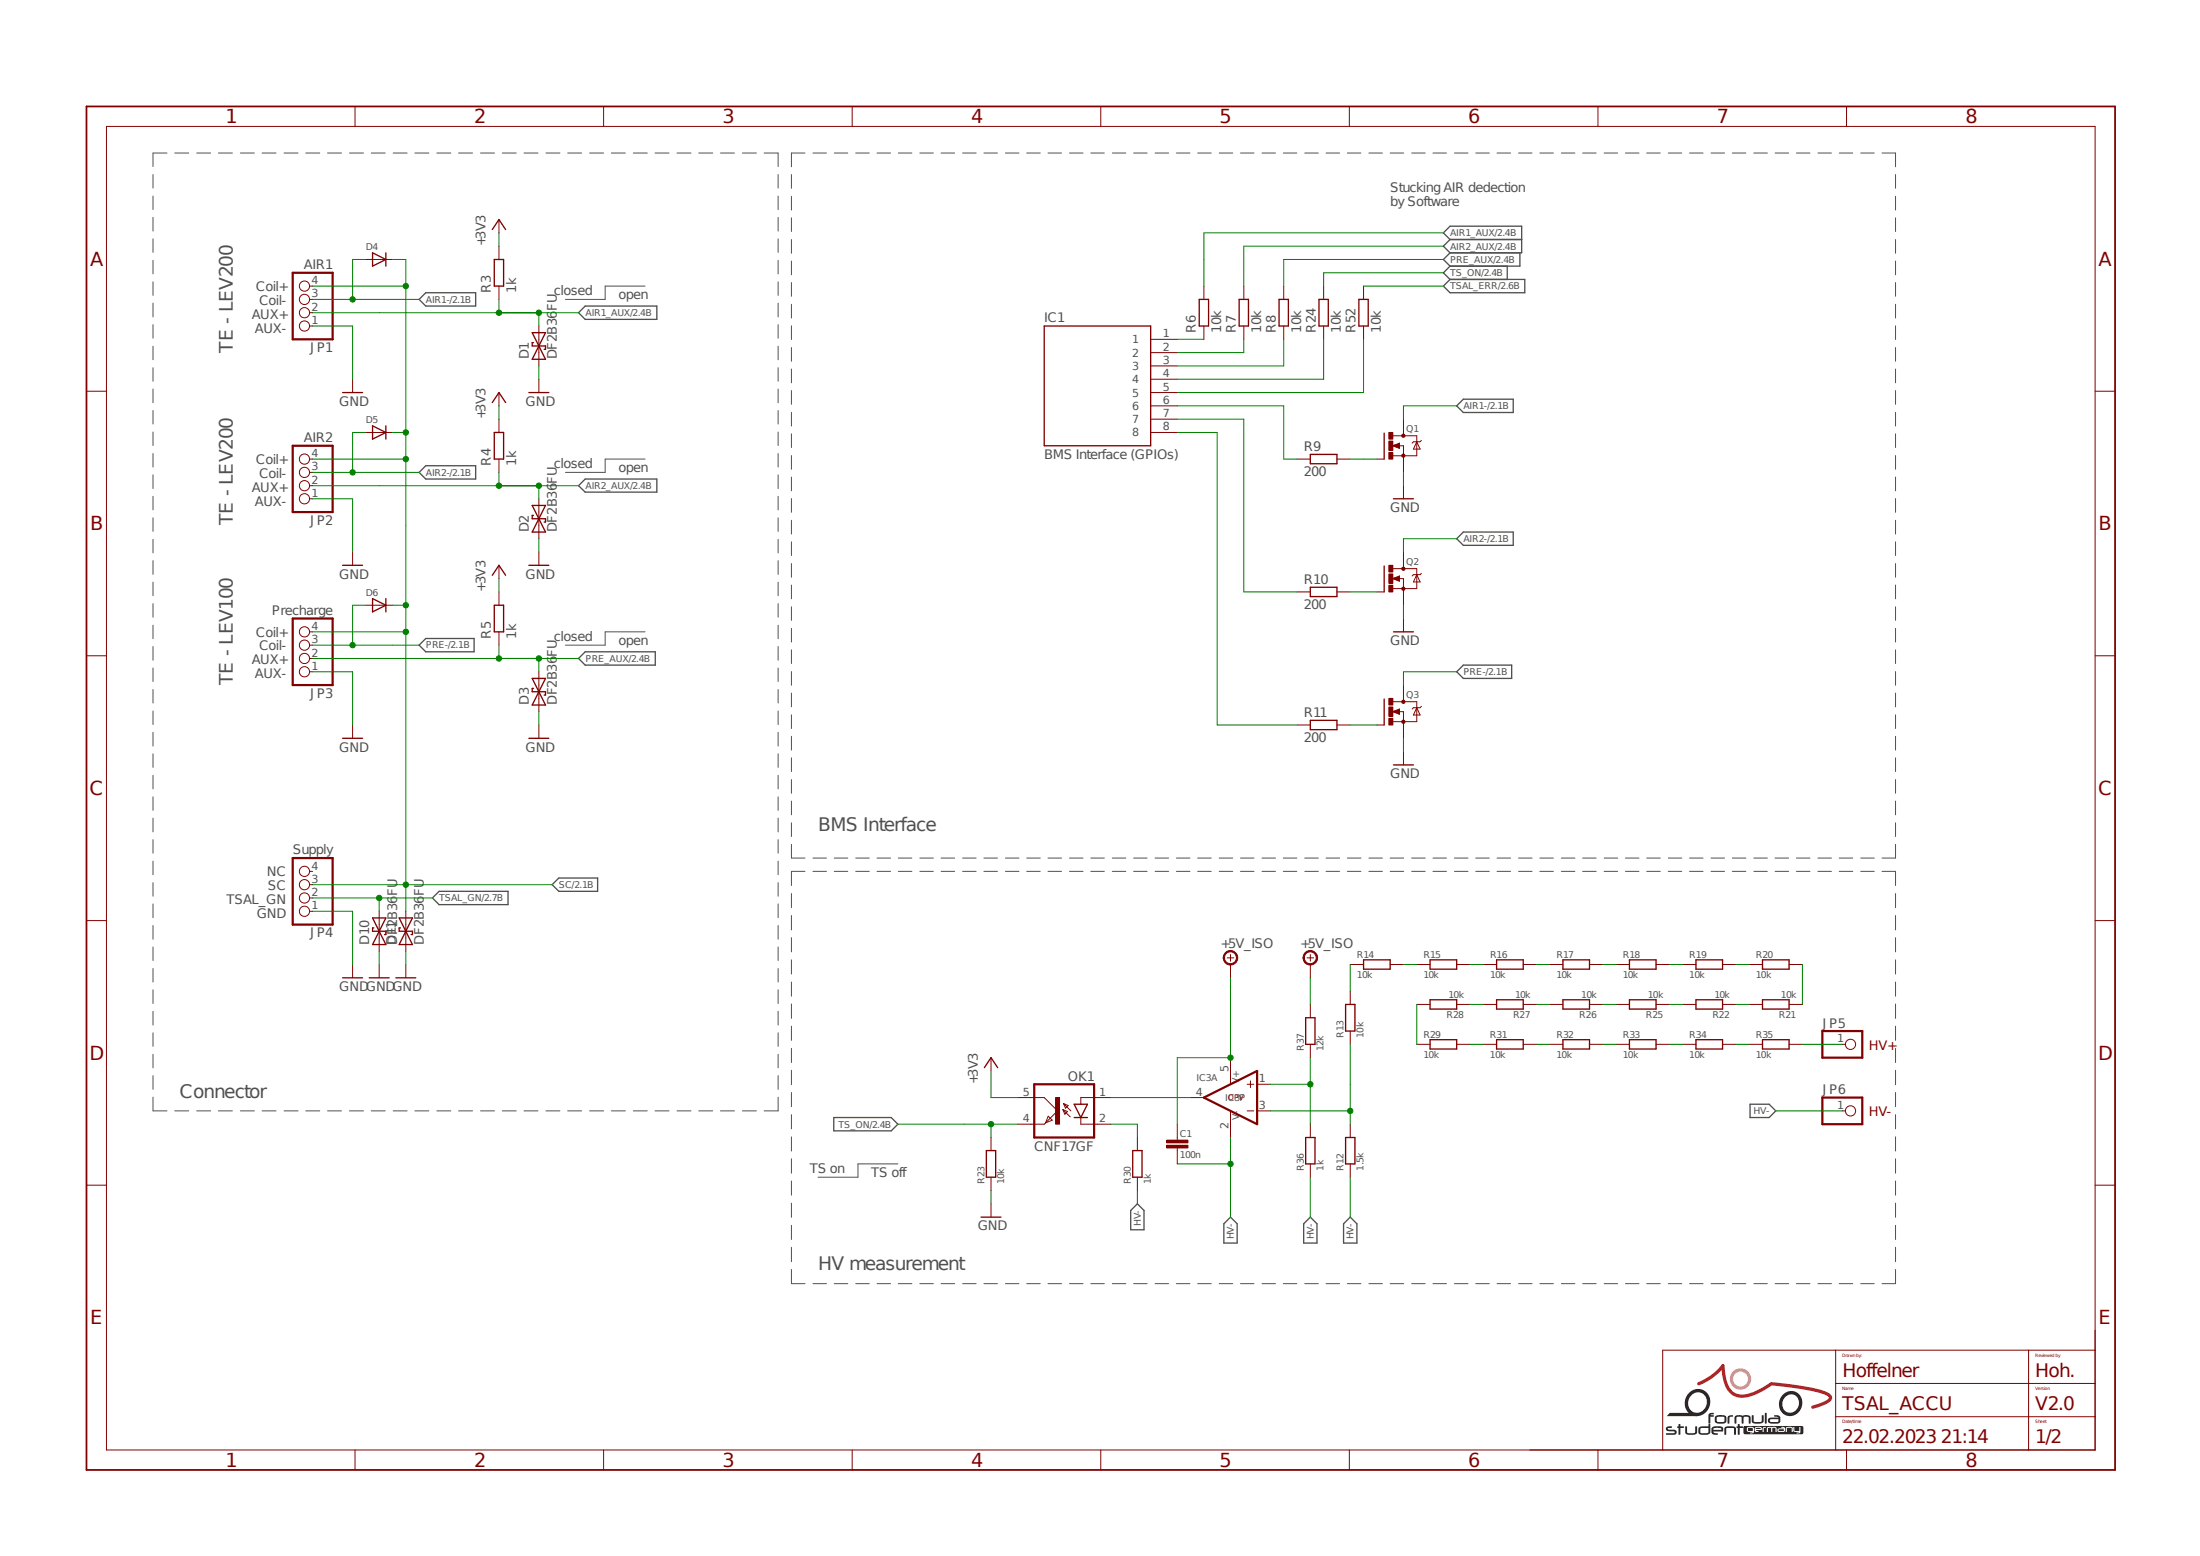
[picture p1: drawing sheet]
<svg xmlns="http://www.w3.org/2000/svg" width="420mm" height="297mm" viewBox="0 0 420 297" stroke-linecap="round" stroke-linejoin="round" font-family="sans-serif">
<path d="M16 20l388.2 261.1M404.2 20l-388.2 261.1" fill="none" stroke="#fff" stroke-width=".19"/>
<g fill="none" stroke="#505050" stroke-width=".19">
<path d="M29.2 33.3v2.6M29.2 37.4v2.6M31.9 29.2h-2.7v2.6M33.4 29.2h2.6M37.6 29.2h2.6M41.7 29.2h2.7M45.9 29.2h2.7M50 29.2h2.7M54.2 29.2h2.7M58.4 29.2h2.6M62.5 29.2h2.7M66.7 29.2h2.7"/>
<path d="M70.9 29.2h2.6M75.1 29.2h2.6M79.2 29.2h2.7M83.4 29.2h2.7M87.5 29.2h2.7M91.7 29.2h2.7M95.9 29.2h2.7M100 29.2h2.7M104.2 29.2h2.7M108.4 29.2h2.6M112.6 29.2h2.6M116.7 29.2h2.7"/>
<path d="M120.9 29.2h2.7M125.1 29.2h2.6M129.2 29.2h2.7M133.4 29.2h2.7M137.5 29.2h2.7M141.7 29.2h2.7M145.9 29.2h2.6v2.6M148.5 33.3v2.6M148.5 37.4v2.6M151.1 33.3v2.6M151.1 37.5v2.6M153.7 29.2h-2.6v2.6"/>
<path d="M155.2 29.2h2.6M159.3 29.2h2.5M163.4 29.2h2.5M167.4 29.2h2.6M171.5 29.2h2.6M175.6 29.2h2.6M179.7 29.2h2.5M183.8 29.2h2.6M187.8 29.2h2.6M191.9 29.2h2.6M196 29.2h2.6M200.1 29.2h2.6"/>
<path d="M204.2 29.2h2.6M208.2 29.2h2.6M212.3 29.2h2.6M216.4 29.2h2.6M220.5 29.2h2.6M224.6 29.2h2.6M228.6 29.2h2.6M232.7 29.2h2.6M236.8 29.2h2.6M240.9 29.2h2.6M245 29.2h2.6M249.1 29.2h2.6"/>
<path d="M253.2 29.2h2.5M257.2 29.2h2.6M261.3 29.2h2.6M265.4 29.2h2.6M269.5 29.2h2.6M273.6 29.2h2.5M277.7 29.2h2.5M281.7 29.2h2.6M285.8 29.2h2.6M289.9 29.2h2.6M294 29.2h2.5M298.1 29.2h2.6"/>
<path d="M302.1 29.2h2.6M306.2 29.2h2.6M310.3 29.2h2.6M314.4 29.2h2.6M318.5 29.2h2.6M322.5 29.2h2.6M326.6 29.2h2.6M330.7 29.2h2.6M334.8 29.2h2.6M338.9 29.2h2.6M342.9 29.2h2.6M347 29.2h2.6"/>
<path d="M351.1 29.2h2.6M355.2 29.2h2.6M359.3 29.2h2.6v2.6M361.9 33.3v2.6M361.9 37.5v2.6M29.2 41.5v2.6M29.2 45.6v2.6M29.2 49.7v2.6M29.2 53.8v2.6M29.2 57.9v2.6M123.1 54.6h-7.6v2.5h-7.5M148.5 41.5v2.6"/>
<path d="M148.5 45.6v2.6M148.5 49.7v2.6M148.5 53.8v2.6M148.5 57.9v2.6M151.1 41.6v2.6M151.1 45.7v2.6M151.1 49.8v2.7M151.1 53.9v2.7M151.1 58.1v2.6M361.9 41.6v2.6M361.9 45.7v2.6M361.9 49.8v2.7"/>
<path d="M361.9 53.9v2.7M361.9 58.1v2.6M29.2 62v2.6M29.2 66.1v2.6M29.2 70.2v2.6M29.2 74.3v2.6M29.2 78.4v2.5M148.5 62v2.6M148.5 66.1v2.6M148.5 70.2v2.6M148.5 74.3v2.6M148.5 78.4v2.5"/>
<path d="M151.1 62.2v2.6M151.1 66.3v2.7M151.1 70.4v2.7M151.1 74.5v2.7M151.1 78.7v2.6M361.9 62.2v2.6M361.9 66.3v2.7M361.9 70.4v2.7M361.9 74.5v2.7M361.9 78.7v2.6M29.2 82.5v2.5M29.2 86.6v2.6"/>
<path d="M29.2 90.6v2.7M29.2 94.7v2.6M29.2 98.8v2.6M123.1 87.6h-7.6v2.6h-7.5M148.5 82.5v2.5M148.5 86.6v2.6M148.5 90.6v2.7M148.5 94.7v2.6M148.5 98.8v2.6M151.1 82.8v2.6M151.1 87v2.6M151.1 91.1v2.6"/>
<path d="M151.1 95.2v2.6M151.1 99.3v2.6M361.9 82.8v2.6M361.9 87v2.6M361.9 91.1v2.6M361.9 95.2v2.6M361.9 99.3v2.6M29.2 103v2.5M29.2 107v2.6M29.2 111.1v2.6M29.2 115.2v2.6M29.2 119.3v2.6"/>
<path d="M148.5 103v2.5M148.5 107v2.6M148.5 111.1v2.6M148.5 115.2v2.6M148.5 119.3v2.6M151.1 103.4v2.6M151.1 107.6v2.6M151.1 111.7v2.6M151.1 115.8v2.6M151.1 119.9v2.7M361.9 103.4v2.6M361.9 107.6v2.6"/>
<path d="M361.9 111.7v2.6M361.9 115.8v2.6M361.9 119.9v2.7M29.2 123.4v2.6M29.2 127.5v2.6M29.2 131.6v2.6M29.2 135.7v2.6M29.2 139.8v2.6M123.1 120.6h-7.6v2.5h-7.5M148.5 123.4v2.6M148.5 127.5v2.6M148.5 131.6v2.6"/>
<path d="M148.5 135.7v2.6M148.5 139.8v2.6M151.1 124v2.7M151.1 128.2v2.6M151.1 132.3v2.6M151.1 136.4v2.7M361.9 124v2.7M361.9 128.2v2.6M361.9 132.3v2.6M361.9 136.4v2.7M29.2 143.9v2.6M29.2 148v2.6"/>
<path d="M29.2 152.1v2.6M29.2 156.2v2.6M148.5 143.9v2.6M148.5 148v2.6M148.5 152.1v2.6M148.5 156.2v2.6M151.1 140.5v2.7M151.1 144.7v2.6M151.1 148.8v2.6M151.1 152.9v2.6M151.1 157.1v2.6M361.9 140.5v2.7"/>
<path d="M361.9 144.7v2.6M361.9 148.8v2.6M361.9 152.9v2.6M361.9 157.1v2.6M29.2 160.3v2.6M29.2 164.4v2.6M29.2 168.5v2.6M29.2 172.6v2.6M29.2 176.7v2.6M148.5 160.3v2.6M148.5 164.4v2.6M148.5 168.5v2.6"/>
<path d="M148.5 172.6v2.6M148.5 176.7v2.6M151.1 161.2v2.6h2.6M151.1 170.6v2.7M151.1 174.8v2.7M151.1 179v2.7M153.7 166.3h-2.6v2.7M155.2 166.3h2.6M155.2 163.8h2.6M159.3 166.3h2.5M159.3 163.8h2.5M163.4 166.3h2.5"/>
<path d="M163.4 163.8h2.5M167.4 166.3h2.6M167.4 163.8h2.6M171.5 166.3h2.6M171.5 163.8h2.6M175.6 166.3h2.6M175.6 163.8h2.6M179.7 166.3h2.5M179.7 163.8h2.5M183.8 166.3h2.6M183.8 163.8h2.6M187.8 166.3h2.6"/>
<path d="M187.8 163.8h2.6M191.9 166.3h2.6M191.9 163.8h2.6M196 166.3h2.6M196 163.8h2.6M200.1 166.3h2.6M200.1 163.8h2.6M204.2 166.3h2.6M204.2 163.8h2.6M208.2 166.3h2.6M208.2 163.8h2.6M212.3 166.3h2.6"/>
<path d="M212.3 163.8h2.6M216.4 166.3h2.6M216.4 163.8h2.6M220.5 166.3h2.6M220.5 163.8h2.6M224.6 166.3h2.6M224.6 163.8h2.6M228.6 166.3h2.6M228.6 163.8h2.6M232.7 166.3h2.6M232.7 163.8h2.6M236.8 166.3h2.6"/>
<path d="M236.8 163.8h2.6M240.9 166.3h2.6M240.9 163.8h2.6M245 166.3h2.6M245 163.8h2.6M249.1 166.3h2.6M249.1 163.8h2.6M253.2 166.3h2.5M253.2 163.8h2.5M257.2 166.3h2.6M257.2 163.8h2.6M261.3 166.3h2.6"/>
<path d="M261.3 163.8h2.6M265.4 166.3h2.6M265.4 163.8h2.6M269.5 166.3h2.6M269.5 163.8h2.6M273.6 166.3h2.5M273.6 163.8h2.5M277.7 166.3h2.5M277.7 163.8h2.5M281.7 166.3h2.6M281.7 163.8h2.6M285.8 166.3h2.6"/>
<path d="M285.8 163.8h2.6M289.9 166.3h2.6M289.9 163.8h2.6M294 166.3h2.5M294 163.8h2.5M298.1 166.3h2.6M298.1 163.8h2.6M302.1 166.3h2.6M302.1 163.8h2.6M306.2 166.3h2.6M306.2 163.8h2.6M310.3 166.3h2.6"/>
<path d="M310.3 163.8h2.6M314.4 166.3h2.6M314.4 163.8h2.6M318.5 166.3h2.6M318.5 163.8h2.6M322.5 166.3h2.6M322.5 163.8h2.6M326.6 166.3h2.6M326.6 163.8h2.6M330.7 166.3h2.6M330.7 163.8h2.6M334.8 166.3h2.6"/>
<path d="M334.8 163.8h2.6M338.9 166.3h2.6M338.9 163.8h2.6M342.9 166.3h2.6M342.9 163.8h2.6M347 166.3h2.6M347 163.8h2.6M351.1 166.3h2.6M351.1 163.8h2.6M355.2 166.3h2.6M355.2 163.8h2.6M359.3 166.3h2.6v2.7"/>
<path d="M361.9 161.2v2.6h-2.6M361.9 170.6v2.7M361.9 174.8v2.7M361.9 179v2.7M29.2 180.8v2.5M29.2 184.9v2.6M29.2 188.9v2.7M29.2 193v2.7M29.2 197.1v2.6M148.5 180.8v2.5M148.5 184.9v2.6M148.5 188.9v2.7"/>
<path d="M148.5 193v2.7M148.5 197.1v2.6M151.1 183.2v2.7M151.1 187.5v2.7M151.1 191.6v2.8M151.1 195.9v2.7M361.9 183.2v2.7M361.9 187.5v2.7M361.9 191.6v2.8M361.9 195.9v2.7M29.2 209.4v2.6h2.7M29.2 201.3v2.5"/>
<path d="M29.2 205.3v2.6M33.4 212h2.6M37.6 212h2.6M41.7 212h2.7M45.9 212h2.7M50 212h2.7M54.2 212h2.7M58.4 212h2.6M62.5 212h2.7M66.7 212h2.7M70.9 212h2.6M75.1 212h2.6"/>
<path d="M79.2 212h2.7M83.4 212h2.7M87.5 212h2.7M91.7 212h2.7M95.9 212h2.7M100 212h2.7M104.2 212h2.7M108.4 212h2.6M112.6 212h2.6M116.7 212h2.7M120.9 212h2.7M125.1 212h2.6"/>
<path d="M129.2 212h2.7M133.4 212h2.7M137.5 212h2.7M141.7 212h2.7M148.5 201.3v2.5M148.5 205.3v2.6M148.5 209.4v2.6h-2.6M151.1 200.1v2.7M151.1 204.3v2.8M151.1 208.5v2.7M151.1 212.8v2.7M151.1 217v2.7"/>
<path d="M361.9 200.1v2.7M361.9 204.3v2.8M361.9 208.5v2.7M361.9 212.8v2.7M361.9 217v2.7M151.1 221.2v2.7M151.1 225.4v2.7M151.1 229.7v2.7M151.1 233.9v2.7M151.1 238.1v2.7M171.4 222.2h-7.6v2.5h-7.6M361.9 221.2v2.7"/>
<path d="M361.9 225.4v2.7M361.9 229.7v2.7M361.9 233.9v2.7M361.9 238.1v2.7M151.1 242.3v2.7h2.6M155.2 245h2.6M159.3 245h2.5M163.4 245h2.5M167.4 245h2.6M171.5 245h2.6M175.6 245h2.6M179.7 245h2.5"/>
<path d="M183.8 245h2.6M187.8 245h2.6M191.9 245h2.6M196 245h2.6M200.1 245h2.6M204.2 245h2.6M208.2 245h2.6M212.3 245h2.6M216.4 245h2.6M220.5 245h2.6M224.6 245h2.6M228.6 245h2.6"/>
<path d="M232.7 245h2.6M236.8 245h2.6M240.9 245h2.6M245 245h2.6M249.1 245h2.6M253.2 245h2.5M257.2 245h2.6M261.3 245h2.6M265.4 245h2.6M269.5 245h2.6M273.6 245h2.5M277.7 245h2.5"/>
<path d="M281.7 245h2.6M285.8 245h2.6M289.9 245h2.6M294 245h2.5M298.1 245h2.6M302.1 245h2.6M306.2 245h2.6M310.3 245h2.6M314.4 245h2.6M318.5 245h2.6M322.5 245h2.6M326.6 245h2.6"/>
<path d="M330.7 245h2.6M334.8 245h2.6M338.9 245h2.6M342.9 245h2.6M347 245h2.6M351.1 245h2.6M355.2 245h2.6M361.9 242.3v2.7h-2.6"/>
</g>
<g fill="none" stroke="#505050" stroke-width=".25">
<path d="M81.3 55.9h9.5v2.5h-9.5l-1.3-1.3zM110.4 59.7l1.3-1.3h13.7v2.6h-13.7zM275.5 54.6l1.3-1.3h14.3v2.6h-14.3zM276.8 48.3l-1.3 1.2 1.3 1.3M276.8 45.7l-1.3-1.3 1.3-1.2h13.7v5.1h-13.7M276.8 45.7h13.7M276.8 45.7l-1.3 1.3 1.3 1.3M276.8 50.8l-1.3 1.3 1.3 1.2M287.7 50.8v2.5M290.2 48.3v2.5h-13.4M279.4 76.2h9.5v2.5h-9.5l-1.3-1.2zM81.3 88.9h9.5v2.5h-9.5l-1.3-1.2z"/>
<path d="M110.4 92.7l1.3-1.3h13.7v2.5h-13.7zM279.4 101.6h9.5v2.5h-9.5l-1.3-1.3zM81.3 121.9h9.2v2.5h-9.2l-1.3-1.3zM110.4 125.7l1.3-1.3h13.4v2.6h-13.4zM279.4 127h9.2v2.5h-9.2l-1.3-1.3zM82.6 171.4l1.2-1.3h13.2v2.6h-13.2zM106.7 167.6h7.4v2.5h-7.4l-1.3-1.2zM159.2 213.3h10.9l1.3 1.3-1.3 1.3h-10.9zM334.1 210.8h3.6l1.3 1.2-1.3 1.3h-3.6zM217.1 229.8l1.3 1.3v3.6h-2.5v-3.6zM234.9 232.3l1.3 1.3v3.7h-2.6v-3.7zM250.1 232.3l1.3 1.3v3.7h-2.5v-3.7z"/>
<path d="M256.5 233.6l1.3-1.3 1.2 1.3v3.7h-2.5z"/>
</g>
<g fill="none" stroke="#800000" stroke-width=".19">
<path d="M20.3 24.1h379.7v252.7h-379.7zM67.8 20.3v3.8M115.2 20.3v3.8M162.7 20.3v3.8M210.1 20.3v3.8M257.6 20.3v3.8M305.1 20.3v3.8M352.5 20.3v3.8M59.1 59.7h.6M59.1 57.1h.6M59.1 54.6h.6M95.3 41.9v2.5"/>
<path d="M95.3 47v2.5M95.3 54.6v2.5M229.8 54.6v2.5M237.4 54.6v2.5M245.1 54.6v2.5M16.5 74.7h3.8M59.1 62.2h.6M67.3 72.4v2.5M95.3 74.9v2.6M102.9 62.2v7.6M102.9 72.4v2.5M229.8 62.2v2.6"/>
<path d="M237.4 62.2v2.6M245.1 62.2v2.6M400 74.7h3.8M59.1 95.2h.6M59.1 92.7h.6M59.1 90.2h.6M59.1 87.6h.6M95.3 80v2.5M95.3 87.6v2.6M102.9 95.2v7.6M262.8 87.6h1.4M265.9 83.2h4.6v3.8h-4.6"/>
<path d="M265.9 85.1l1.3-.5v1zM267 85.1h.9v2.5M267.9 82.5v.7M270.5 84.3l.6 1.4h-1.3zM271.4 84.1l-.3 .2h-1.3l-.2 .3M67.3 105.4v2.5M95.3 107.9v2.5M95.3 113v2.5M102.9 105.4v2.5M16.5 125.2h3.8M59.1 128.2h.6M59.1 125.7h.6"/>
<path d="M59.1 123.1h.6M59.1 120.6h.6M67.3 138.4v2.5M95.3 120.6v2.5M102.9 128.2v7.6M102.9 138.4v2.5M400 125.2h3.8M267.9 143.5v2.5M16.5 175.7h3.8M59.1 173.9h.6M59.1 171.4h.6M59.1 168.9h.6"/>
<path d="M59.1 166.3h.6M400 175.7h3.8M67.3 184.1v2.5M189.2 201.9v2.5M16.5 226.2h3.8M189.2 229.8v2.5M400 226.2h3.8M350.4 257.7v19.1M387.3 257.7v19.1M400 257.7h-82.6v19.1M67.8 276.8v3.8M115.2 276.8v3.8"/>
<path d="M162.7 276.8v3.8M210.1 276.8v3.8M257.6 276.8v3.8M305.1 276.8v3.8M350.4 270.4h49.6M350.4 264.1h49.6M352.5 276.8v3.8"/>
<circle cx="58.1" cy="57.1" r=".98"/>
<circle cx="58.1" cy="59.7" r=".98"/>
<circle cx="58.1" cy="54.6" r=".98"/>
<circle cx="58.1" cy="62.2" r=".98"/>
<circle cx="58.1" cy="95.2" r=".98"/>
<circle cx="58.1" cy="92.7" r=".98"/>
<circle cx="58.1" cy="87.6" r=".98"/>
<circle cx="58.1" cy="90.2" r=".98"/>
<circle cx="58.1" cy="120.6" r=".98"/>
<circle cx="58.1" cy="123.1" r=".98"/>
<circle cx="58.1" cy="125.7" r=".98"/>
<circle cx="58.1" cy="128.2" r=".98"/>
<circle cx="58.1" cy="171.4" r=".98"/>
<circle cx="58.1" cy="173.9" r=".98"/>
<circle cx="58.1" cy="168.9" r=".98"/>
<circle cx="58.1" cy="166.3" r=".98"/>
</g>
<path d="M16.5 20.3h387.3v260.3h-387.3zM267 84.8l-.8 .3 .8 .2v-.2h-.2" fill="none" stroke="#800000" stroke-width=".34"/>
<path d="M55.9 52.1h7.6v12.7h-7.6zM55.9 85.1h7.6v12.6h-7.6zM55.9 118.1h7.6v12.7h-7.6zM55.9 163.8h7.6v12.7h-7.6z" fill="none" stroke="#800000" stroke-width=".42"/>
<g fill="none" stroke="#800000" stroke-width=".25">
<path d="M94 43.8l1.3-1.9 1.2 1.9M94.4 49.5h1.7v5.1h-1.7zM228.9 57.1h1.8v5.1h-1.8zM236.6 57.1h1.7v5.1h-1.7zM244.2 57.1h1.8v5.1h-1.8zM65.4 74.9h3.8M94 76.8l1.3-1.9 1.2 1.9M101 74.9h3.8M101.6 63.5l2.5 5.1h-2.5l2.5-5.1zM101.9 65.4h-.3v.6h2.5v.7h-.2M94.4 82.5h1.7v5.1h-1.7zM101.6 96.5l2.5 5.1h-2.5l2.5-5.1z"/>
<path d="M101.9 98.4h-.3v.6h2.5v.7h-.2M264.2 82.7v4.9M65.4 107.9h3.8M94 109.8l1.3-1.9 1.2 1.9M94.4 115.5h1.7v5.1h-1.7zM101 107.9h3.8M101.6 129.5h2.5l-2.5 5.1h2.5zM101.9 131.4h-.3v.6h2.5v.7h-.2M65.4 140.9h3.8M101 140.9h3.8M266 146h3.8M65.4 186.6h3.8"/>
<path d="M187.9 203.8l1.3-1.9 1.3 1.9M187.3 232.3h3.8"/>
</g>
<path d="M267.7 86.7h.4v.5h-.4z" fill-rule="evenodd" fill="#800000"/>
<path d="M267.7 86.7h.4v.5h-.4z" fill="none" stroke="#800000" stroke-width=".19"/>
<path d="M267.7 82.9h.4v.5h-.4z" fill-rule="evenodd" fill="#800000"/>
<path d="M267.7 82.9h.4v.5h-.4z" fill="none" stroke="#800000" stroke-width=".19"/>
<path d="M265.1 86.4h.8v1.2h-.8z" fill-rule="evenodd" fill="#800000"/>
<path d="M265.1 86.4h.8v1.2h-.8z" fill="none" stroke="#800000" stroke-width=".19"/>
<path d="M265.1 82.6h.8v1.2h-.8z" fill-rule="evenodd" fill="#800000"/>
<path d="M265.1 82.6h.8v1.2h-.8z" fill="none" stroke="#800000" stroke-width=".19"/>
<path d="M265.1 84.2h.8v1.8h-.8z" fill-rule="evenodd" fill="#800000"/>
<path d="M265.1 84.2h.8v1.8h-.8zM267.9 80v2.5M267.9 87.6v2.6M262.8 113h1.4M265.9 108.5h4.6v3.9h-4.6M265.9 110.4l1.3-.5v1.1zM267 110.4h.9v2.6M267.9 107.9v.6M270.5 109.7l.6 1.4h-1.3zM271.4 109.4l-.3 .3h-1.3l-.2 .2" fill="none" stroke="#800000" stroke-width=".19"/>
<path d="M264.2 108v5" fill="none" stroke="#800000" stroke-width=".25"/>
<path d="M267 110.2l-.8 .2 .8 .3v-.3h-.2" fill="none" stroke="#800000" stroke-width=".34"/>
<path d="M267.7 112.1h.4v.5h-.4z" fill-rule="evenodd" fill="#800000"/>
<path d="M267.7 112.1h.4v.5h-.4z" fill="none" stroke="#800000" stroke-width=".19"/>
<path d="M267.7 108.3h.4v.5h-.4z" fill-rule="evenodd" fill="#800000"/>
<path d="M267.7 108.3h.4v.5h-.4z" fill="none" stroke="#800000" stroke-width=".19"/>
<path d="M265.1 111.7h.8v1.3h-.8z" fill-rule="evenodd" fill="#800000"/>
<path d="M265.1 111.7h.8v1.3h-.8z" fill="none" stroke="#800000" stroke-width=".19"/>
<path d="M265.1 107.9h.8v1.3h-.8z" fill-rule="evenodd" fill="#800000"/>
<path d="M265.1 107.9h.8v1.3h-.8z" fill="none" stroke="#800000" stroke-width=".19"/>
<path d="M265.1 109.6h.8v1.7h-.8z" fill-rule="evenodd" fill="#800000"/>
<path d="M265.1 109.6h.8v1.7h-.8zM267.9 105.4v2.5M267.9 113v2.5M262.8 138.4h1.4M265.9 133.9h4.6v3.9h-4.6M265.9 135.8l1.3-.5v1.1zM267 135.8h.9v2.6M267.9 133.3v.6M270.5 135.1l.6 1.4h-1.3zM271.4 134.8l-.3 .3h-1.3l-.2 .2" fill="none" stroke="#800000" stroke-width=".19"/>
<path d="M264.2 133.4v5" fill="none" stroke="#800000" stroke-width=".25"/>
<path d="M267 135.6l-.8 .2 .8 .3v-.3h-.2" fill="none" stroke="#800000" stroke-width=".34"/>
<path d="M267.7 137.5l.2-.1 .2 .1v.5h-.4z" fill-rule="evenodd" fill="#800000"/>
<path d="M267.7 137.5l.2-.1 .2 .1v.5h-.4z" fill="none" stroke="#800000" stroke-width=".19"/>
<path d="M267.7 133.7l.2-.1 .2 .1v.5h-.4z" fill-rule="evenodd" fill="#800000"/>
<path d="M267.7 133.7l.2-.1 .2 .1v.5h-.4z" fill="none" stroke="#800000" stroke-width=".19"/>
<path d="M265.1 137.1h.8v1.3h-.8z" fill-rule="evenodd" fill="#800000"/>
<path d="M265.1 137.1h.8v1.3h-.8z" fill="none" stroke="#800000" stroke-width=".19"/>
<path d="M265.1 133.3h.8v1.3h-.8z" fill-rule="evenodd" fill="#800000"/>
<path d="M265.1 133.3h.8v1.3h-.8z" fill="none" stroke="#800000" stroke-width=".19"/>
<path d="M265.1 135h.8v1.7h-.8z" fill-rule="evenodd" fill="#800000"/>
<g fill="none" stroke="#800000" stroke-width=".19">
<path d="M69.9 49.5h5M69.9 82.5h5M247.6 87.6h2.5M255.2 87.6h2.6M267.9 92.7v2.5M69.9 115.5h5M247.6 113h2.5M255.2 113h2.6M267.9 118.1v2.5M247.6 138.4h2.5M255.2 138.4h2.6M265.1 135h.8v1.7h-.8z"/>
<path d="M267.9 130.8v2.5M267.9 138.4v2.5M257.8 189.2v2.5M257.8 196.8v2.5M257.8 184.1h2.5M265.4 184.1h2.5M270.5 184.1h2.5M270.5 191.7h2.5M270.5 199.3h2.5M278.1 184.1h2.5M278.1 191.7h2.5M278.1 199.3h2.5"/>
<path d="M283.2 184.1h2.5M283.2 191.7h2.5M290.8 184.1h2.5M290.8 191.7h2.5M295.8 184.1h2.6M295.8 191.7h2.6M303.4 184.1h2.6M303.4 191.7h2.6M308.5 184.1h2.6M308.5 191.7h2.6M316.1 184.1h2.6M316.1 191.7h2.6"/>
<path d="M321.2 184.1h2.6M321.2 191.7h2.6M328.8 184.1h2.6M328.8 191.7h2.6M333.9 184.1h2.6M333.9 191.7h2.6M341.5 184.1h2.6M341.5 191.7h2.6M189.2 217.1v2.5M224.7 217.1v.5M224.7 219.1v.5M227.3 209.5h2.5"/>
<path d="M234.9 201.9v5.1M234.9 212v5.1M238.1 207h1.3M238.1 212h1.3M238.7 206.3v1.3M240 207h2.5M240 212h2.5M257.8 214.6v2.5M189.2 224.7v2.5M257.8 222.2v2.5"/>
</g>
<g fill="none" stroke="#800000" stroke-width=".25">
<path d="M71.1 48.3l2.6 1.2-2.6 1.3zM73.7 48.3v2.5M71.1 81.3l2.6 1.2-2.6 1.3zM73.7 81.3v2.5M250.1 86.7h5.1v1.8h-5.1zM266 95.2h3.8M71.1 114.3l2.6 1.2-2.6 1.3zM73.7 114.3v2.5M250.1 112.1h5.1v1.8h-5.1zM250.1 137.5h5.1v1.8h-5.1zM266 120.6h3.8M256.9 191.7h1.8v5.1h-1.8z"/>
<path d="M260.3 183.2h5.1v1.8h-5.1zM273 183.2h5.1v1.8h-5.1zM273 190.8h5.1v1.8h-5.1zM273 198.5h5.1v1.7h-5.1zM285.7 183.2h5.1v1.8h-5.1zM285.7 190.8h5.1v1.8h-5.1zM298.4 183.2h5v1.8h-5zM298.4 190.8h5v1.8h-5zM311.1 183.2h5v1.8h-5zM311.1 190.8h5v1.8h-5zM323.8 183.2h5v1.8h-5zM323.8 190.8h5v1.8h-5z"/>
<path d="M336.5 183.2h5v1.8h-5zM336.5 190.8h5v1.8h-5zM188.3 219.6h1.8v5.1h-1.8zM256.9 217.1h1.8v5.1h-1.8z"/>
</g>
<path d="M229.8 209.5l10.2-5.1v10.2z" fill="none" stroke="#800000" stroke-width=".42"/>
<path d="M222.7 218.6h4.1v.5h-4.1z" fill-rule="evenodd" fill="#800000"/>
<path d="M222.7 218.6h4.1v.5h-4.1z" fill="none" stroke="#800000" stroke-width=".19"/>
<path d="M222.7 217.6h4.1v.5h-4.1z" fill-rule="evenodd" fill="#800000"/>
<g fill="none" stroke="#800000" stroke-width=".19">
<path d="M250.1 191.7v2.6M250.1 199.3v2.6M283.2 199.3h2.5M290.8 199.3h2.5M295.8 199.3h2.6M303.4 199.3h2.6M308.5 199.3h2.6M316.1 199.3h2.6M321.2 199.3h2.6M328.8 199.3h2.6M333.9 199.3h2.6M341.5 199.3h2.6"/>
<path d="M351.7 199.3h.6M196.8 209.5h2.5l2.6 2.5-2.6 2.6h-2.5M200.1 213.1l.8 .7-1.3 .5zM202.9 211.8l1.4 1.4M202.9 211.8l.9 .4-.5 .5zM203 210.7l.9 .3-.5 .5zM203 210.7l1.4 1.3M206.3 213.3v1.3h3.2M209.5 209.5h-3.2v1.3M217.1 217.1v2.5M222.7 217.6h4.1v.5h-4.1zM224.7 214.6v2.5"/>
<path d="M224.7 219.6v2.6M250.1 214.6v2.5M351.7 212h.6M217.1 224.7v2.5M250.1 222.2v2.5"/>
<circle cx="353.3" cy="199.3" r=".98"/>
<circle cx="353.3" cy="212" r=".98"/>
</g>
<path d="M249.3 194.3h1.7v5h-1.7zM285.7 198.5h5.1v1.7h-5.1zM298.4 198.5h5v1.7h-5zM311.1 198.5h5v1.7h-5zM323.8 198.5h5v1.7h-5zM336.5 198.5h5v1.7h-5zM205.1 210.8h2.5l-1.3 2.5zM205.1 213.3h2.5M216.2 219.6h1.8v5.1h-1.8zM249.3 217.1h1.7v5.1h-1.7z" fill="none" stroke="#800000" stroke-width=".25"/>
<path d="M347.9 196.8h7.6v5.1h-7.6zM197.4 207h11.5v10.1h-11.5zM347.9 209.5h7.6v5.1h-7.6z" fill="none" stroke="#800000" stroke-width=".42"/>
<path d="M201.5 209.5h.8v5.1h-.8z" fill-rule="evenodd" fill="#800000"/>
<path d="M234.3 182.8h1.2M234.9 182.2v1.3M194.3 209.5h2.5M194.3 214.6h2.5M201.5 209.5h.8v5.1h-.8zM209.5 209.5h2.5M209.5 214.6h2.5" fill="none" stroke="#800000" stroke-width=".19"/>
<path d="M233.8 181.9a1.39 1.39 0 0 1 2.3 .2 1.39 1.39 0 0 1-.8 2.1 1.39 1.39 0 0 1-1.8-1.4h.3a1.15 1.15 0 0 1 1.6-.9 1.15 1.15 0 0 1 .2 1.9 1.15 1.15 0 0 1-1.8-.6v-.4h-.3l.1-.5z" fill-rule="evenodd" fill="#800000"/>
<path d="M233.8 181.9a1.39 1.39 0 0 1 2.3 .2 1.39 1.39 0 0 1-.8 2.1 1.39 1.39 0 0 1-1.8-1.4h.3a1.15 1.15 0 0 1 1.6-.9 1.15 1.15 0 0 1 .2 1.9 1.15 1.15 0 0 1-1.8-.6v-.4h-.3l.1-.5zM234.9 184.1v2.5M249.5 182.8h1.3M250.1 182.2v1.3" fill="none" stroke="#800000" stroke-width=".19"/>
<path d="M249 181.9a1.4 1.4 0 0 1 2.3 .1 1.4 1.4 0 0 1-.7 2.1 1.4 1.4 0 0 1-1.8-1.3h.2a1.13 1.13 0 0 1 1.5-1 1.13 1.13 0 0 1 .6 1.7 1.13 1.13 0 0 1-1.8 .1l-.3-.8h-.2z" fill-rule="evenodd" fill="#800000"/>
<g fill="none" stroke="#800000" stroke-width=".19">
<path d="M252.7 54.6v2.5M260.3 54.6v2.5M219.7 64.8h5M219.7 67.3h5M219.7 69.8h5M219.7 72.4h5M219.7 74.9h5M219.7 77.5h5M252.7 62.2v2.6M260.3 62.2v2.6M219.7 80h5M219.7 82.5h5"/>
<path d="M72.4 173.9v7.7M77.5 173.9v7.7M72.4 184.1v2.5M77.5 184.1v2.5M249 181.9a1.4 1.4 0 0 1 2.3 .1 1.4 1.4 0 0 1-.7 2.1 1.4 1.4 0 0 1-1.8-1.3h.2a1.13 1.13 0 0 1 1.5-1 1.13 1.13 0 0 1 .6 1.7 1.13 1.13 0 0 1-1.8 .1l-.3-.8h-.2zM250.1 184.1v2.5"/>
</g>
<path d="M251.8 57.1h1.8v5.1h-1.8zM259.4 57.1h1.8v5.1h-1.8zM199.3 62.2h20.4v22.9h-20.4zM71.1 175.2l2.6 5.1h-2.6l2.6-5.1zM71.4 177.1h-.3v.7h2.6v.6h-.3M76.2 175.2h2.5l-2.5 5.1h2.5zM76.5 177.1h-.3v.7h2.5v.6h-.2M70.5 186.6h3.8M75.6 186.6h3.8" fill="none" stroke="#800000" stroke-width=".25"/>
<path d="M59.7 54.6h17.8v114.3h-17.8M59.7 87.6h17.8" fill="none" stroke="#008000" stroke-width=".19"/>
<circle cx="77.5" cy="87.6" r=".51" fill="#008000"/>
<g fill="none" stroke="#008000" stroke-width=".19">
<path d="M59.7 120.6h17.8"/>
<circle cx="77.5" cy="87.6" r=".51"/>
</g>
<circle cx="77.5" cy="120.6" r=".51" fill="#008000"/>
<g fill="none" stroke="#008000" stroke-width=".19">
<path d="M77.5 168.9h27.9"/>
<circle cx="77.5" cy="120.6" r=".51"/>
</g>
<circle cx="77.5" cy="168.9" r=".51" fill="#008000"/>
<g fill="none" stroke="#008000" stroke-width=".19">
<path d="M74.9 49.5h2.6v5.1"/>
<circle cx="77.5" cy="168.9" r=".51"/>
</g>
<circle cx="77.5" cy="54.6" r=".51" fill="#008000"/>
<g fill="none" stroke="#008000" stroke-width=".19">
<path d="M74.9 82.5h2.6"/>
<circle cx="77.5" cy="54.6" r=".51"/>
</g>
<circle cx="77.5" cy="82.5" r=".51" fill="#008000"/>
<g fill="none" stroke="#008000" stroke-width=".19">
<path d="M74.9 115.5h2.6"/>
<circle cx="77.5" cy="82.5" r=".51"/>
</g>
<circle cx="77.5" cy="115.5" r=".51" fill="#008000"/>
<g fill="none" stroke="#008000" stroke-width=".19">
<path d="M59.7 62.2h7.6v10.2M102.9 69.8v2.6M59.7 95.2h7.6v10.2M267.9 90.2v2.5M102.9 102.8v2.6M267.9 115.5v2.6M59.7 128.2h7.6v10.2M59.7 125.7h50.7M95.3 123.1v2.6M102.9 135.8v2.6M267.9 140.9v2.6M59.7 173.9h7.6v10.2"/>
<path d="M77.5 168.9v5M72.4 181.6v2.5M77.5 181.6v2.5M189.2 227.2v2.6"/>
<circle cx="77.5" cy="115.5" r=".51"/>
</g>
<circle cx="95.2" cy="125.7" r=".51" fill="#008000"/>
<g fill="none" stroke="#008000" stroke-width=".19">
<path d="M102.9 125.7v2.5"/>
<circle cx="95.2" cy="125.7" r=".51"/>
</g>
<circle cx="102.9" cy="125.7" r=".51" fill="#008000"/>
<g fill="none" stroke="#008000" stroke-width=".19">
<path d="M59.7 59.7h50.7M95.3 57.1v2.6M275.5 49.5h-30.4v5.1"/>
<circle cx="102.9" cy="125.7" r=".51"/>
</g>
<circle cx="95.2" cy="59.7" r=".51" fill="#008000"/>
<g fill="none" stroke="#008000" stroke-width=".19">
<path d="M102.9 59.7v2.5"/>
<circle cx="95.2" cy="59.7" r=".51"/>
</g>
<circle cx="102.9" cy="59.7" r=".51" fill="#008000"/>
<g fill="none" stroke="#008000" stroke-width=".19">
<path d="M275.5 44.4h-45.7v10.2M59.7 92.7h50.7M95.3 90.2v2.5"/>
<circle cx="102.9" cy="59.7" r=".51"/>
</g>
<circle cx="95.2" cy="92.7" r=".51" fill="#008000"/>
<g fill="none" stroke="#008000" stroke-width=".19">
<path d="M102.9 92.7v2.5"/>
<circle cx="95.2" cy="92.7" r=".51"/>
</g>
<circle cx="102.9" cy="92.7" r=".51" fill="#008000"/>
<g fill="none" stroke="#008000" stroke-width=".19">
<path d="M59.7 57.1h20.3M69.9 49.5h-2.6v7.6M95.3 44.4v2.6M275.5 47h-38.1v7.6M95.3 77.5v2.5M224.7 64.8h5.1M237.4 64.8v2.5h-12.7M245.1 64.8v5h-20.4M95.3 110.4v2.6M189.2 204.4v5.1h5.1"/>
<circle cx="102.9" cy="92.7" r=".51"/>
</g>
<circle cx="67.3" cy="57.1" r=".51" fill="#008000"/>
<g fill="none" stroke="#008000" stroke-width=".19">
<path d="M278.1 77.5h-10.2v2.5M59.7 90.2h20.3M69.9 82.5h-2.6v7.7"/>
<circle cx="67.3" cy="57.1" r=".51"/>
</g>
<circle cx="67.3" cy="90.2" r=".51" fill="#008000"/>
<g fill="none" stroke="#008000" stroke-width=".19">
<path d="M69.9 115.5h-2.6v7.6M278.1 102.8h-10.2v2.6M59.7 123.1h20.3"/>
<circle cx="67.3" cy="90.2" r=".51"/>
</g>
<circle cx="67.3" cy="123.1" r=".51" fill="#008000"/>
<g fill="none" stroke="#008000" stroke-width=".19">
<path d="M224.7 77.5h20.4v10.1h2.5M224.7 80h12.7v33h10.2M224.7 82.5h7.7v55.9h15.2M257.8 87.6h5M257.8 113h5M257.8 138.4h5M278.1 128.2h-10.2v2.6M257.8 199.3v15.3M212 209.5h15.3M242.5 212h15.3"/>
<circle cx="67.3" cy="123.1" r=".51"/>
</g>
<circle cx="257.8" cy="212" r=".51" fill="#008000"/>
<g fill="none" stroke="#008000" stroke-width=".19">
<path d="M257.8 184.1v5.1M267.9 184.1h2.6M280.6 184.1h2.6M293.3 184.1h2.5M306 184.1h2.5M318.7 184.1h2.5M331.4 184.1h2.5M331.4 191.7h2.5M344.1 184.1v7.6M242.5 207h7.6M250.1 201.9v12.7"/>
<circle cx="257.8" cy="212" r=".51"/>
</g>
<circle cx="250.1" cy="207" r=".51" fill="#008000"/>
<g fill="none" stroke="#008000" stroke-width=".19">
<path d="M270.5 191.7v7.6M280.6 191.7h2.6M280.6 199.3h2.6M293.3 191.7h2.5M293.3 199.3h2.5M306 191.7h2.5M306 199.3h2.5M318.7 191.7h2.5M318.7 199.3h2.5M331.4 199.3h2.5M344.1 199.3h7.6M212 214.6h5.1v2.5"/>
<path d="M234.9 217.1v15.2M339 212h12.7M224.7 222.2h10.2"/>
<circle cx="250.1" cy="207" r=".51"/>
</g>
<circle cx="234.9" cy="222.2" r=".51" fill="#008000"/>
<g fill="none" stroke="#008000" stroke-width=".19">
<path d="M234.9 186.6v15.3h-10.2v12.7M217.1 227.2v2.6M250.1 224.7v7.6M257.8 224.7v7.6"/>
<circle cx="234.9" cy="222.2" r=".51"/>
</g>
<circle cx="234.9" cy="201.9" r=".51" fill="#008000"/>
<g fill="none" stroke="#008000" stroke-width=".19">
<path d="M250.1 186.6v5.1M171.4 214.6h22.9M189.2 214.6v2.5"/>
<circle cx="234.9" cy="201.9" r=".51"/>
</g>
<circle cx="189.2" cy="214.6" r=".51" fill="#008000"/>
<g fill="none" stroke="#008000" stroke-width=".19">
<path d="M275.5 52.1h-22.8v2.5M252.7 64.8v7.6h-28M59.7 171.4h22.9M72.4 171.4v2.5"/>
<circle cx="189.2" cy="214.6" r=".51"/>
</g>
<circle cx="72.4" cy="171.4" r=".51" fill="#008000"/>
<g fill="none" stroke="#008000" stroke-width=".19">
<path d="M260.3 54.6h15.2M260.3 64.8v10.1h-35.6"/>
<circle cx="72.4" cy="171.4" r=".51"/>
</g>
<path d="M332.9 272.3l.2-.1h10.9l.3 .3v1l-.3 .3h-10.9l-.3-.3z" fill-rule="evenodd" fill="#231f20"/>
<path d="M333.5 272.5l.7-.1v.1l-.5 .2v.3l.5 .2v.1l-.7-.1zM334.1 273.5l.1 .1zM335 272.5l.7-.1v.1l-.5 .2v.1h.5v.2h-.5l.1 .1 .4 .1v.2l-.7-.2zM334.2 272.4l.6 .1v.8l-.2 .3h-.4v-.2l.4-.1h-.4v-.1h.4v-.6l-.4-.1zM337.3 272.5l1.3-.1a.45 .45 0 0 1 .6 .3v.6h-.2v-.6l-.6-.1-.1 .7-.1 .1-.1-.8h-.5l-.1 .7-.1 .1zM336.5 272.5l.5-.1 .1 .1-.4 .2v.6h-.2zM335.7 272.4a.44 .44 0 0 1 .5 0 .44 .44 0 0 1 .1 .6h-.6v-.2h.4v-.2l-.4-.1zM335.7 273.2v.2zM339.4 272.8l.6-.2v.2l-.5 .1 .1 .2 .4 .1v.2l-.6-.2zM342.3 272.4h.2l.1 .7 .9 .1v-.8h.2l-.1 1.1-.6 .1v-.1l.5-.2-1.1-.1zM341 272.5l.4-.1 .8 .1v.8h-.2v-.7l-.6-.1-.3 .1v.7h-.2zM340.1 272.4l.6 .1 .1 .6a.51 .51 0 0 1-.8 .3v-.2h.4l.1-.2v-.2h-.5v-.2h.5l-.4-.1z" fill-rule="evenodd" fill="#fff"/>
<g fill="#231f20">
<path d="M321.7 272.3h.4v1.1a1.55 1.55 0 0 0 1.5 0v-1l.3-.1 .1 .1v1a1.25 1.25 0 0 1-1.4 .5l-.8-.3zM320.5 271.8l.3 .1v.4h.6l.1 .1-.1 .2h-.6v1.1l-.1 .2-.3-.2v-1.1l-.2-.2 .2-.1zM324.3 272.6l.4-.3h.7v.3h-.6l-.2 .2v.7l.8 .1v.3a.83 .83 0 0 1-1-.2 .83 .83 0 0 1-.2-.9zM318.1 272.5l.3-.2h.7l.1 .2-.8 .1v.2l1.4 .2a.47 .47 0 0 1 .3 .4 .47 .47 0 0 1-.4 .5l-1.6-.1 .1-.2 1.5-.1-.1-.3h-.2a1.1 1.1 0 0 1-1.4-.4zM325.4 272.3h.7l.1-.4h.3v1.5l-.1 .3-1 .2v-.3h.5l.2-.2v-.8h-.7zM326.9 272.5l.9-.2v.3h-.5l-.2 .1v.2h.7v.3h-.7a.56 .56 0 0 0 .7 .4v.3a.89 .89 0 0 1-1.1-.5zM331.8 271.8l.3 .1v.4h.6l.1 .1-.1 .2h-.6v1.1l-.1 .2-.2-.2v-1.1l-.3-.2 .3-.1zM329.2 272.5a2.14 2.14 0 0 1 2.2 0v1.2l-.1 .2-.3-.2v-1l-.4-.1h-1l-.1 1.1-.2 .2zM327.8 272.3a.78 .78 0 0 1 .9 .1 .78 .78 0 0 1 .2 .8h-1.1v-.3h.8l-.1-.3h-.7zM327.8 273.6l.2 .1-.2 .2z" fill-rule="evenodd"/>
<path d="M327.5 270.3l1-.2v.3l-.6 .1-.2 .1 .1 .7 .7 .1v.3h-.7l-.4-.3v-.8zM326.2 269.9l.4-.2 .6 .1v.1l-.7 .2h.6l.1 .2-.1 .1h-.6v1.2l-.1 .1-.2-.1zM336.9 269.7l.4 .1v1.8l-.2 .1-.2-.1zM334.4 270.2h.4v1.1a1.55 1.55 0 0 0 1.5 0v-1l.3-.2 .1 .2v1a1.25 1.25 0 0 1-1.4 .4l-.8-.2zM331.3 270.3l.9-.2 .5 .2 .5-.2a.78 .78 0 0 1 1 .6v.9l-.2 .1-.2-.1v-1a.68 .68 0 0 0-1 .1v.9l-.2 .1-.1-.1v-1.1l-.3-.1-.7 .1v1.2h-.2l-.2-.1v-.9zM329.9 270.4l.4-.2 .4-.1 .2 .2-.7 .2-.1 1.2-.3-.1zM328.5 270.1a.88 .88 0 0 1 1.1 .5l-.1 .9-1 .2v-.3h.5l.2-.2v-.7l-.7-.1zM337.6 270.8l.5-.2h.6v.3h-.6l-.2 .2 .1 .3h.7v.3a.81 .81 0 0 1-1.2-.6zM338.7 270.2l.6-.1a.53 .53 0 0 1 .6 .5v.7a.57 .57 0 0 1-.8 .4h-.4v-.3h.4a.4 .4 0 0 0 .4-.5h-.8v-.3h.8l-.8-.2z" fill-rule="evenodd"/>
<path d="M318.8 269.7h5.2v.6h-5.8z" fill-rule="evenodd"/>
</g>
<g fill="#231f20">
<path d="M322.9 266.3a1.85 1.85 0 0 0-.5 2.4 1.85 1.85 0 0 0 2.4 .8 1.97 1.97 0 0 0 1.1-2 1.97 1.97 0 0 0-1.6-1.7h-.5zM322.4 265.9a2.42 2.42 0 0 1 3.4-.1 2.42 2.42 0 0 1 .3 3.3 2.4 2.4 0 0 1-3.2 1 2.4 2.4 0 0 1-1.1-3.2z"/>
<path d="M340.9 266.6a1.66 1.66 0 0 0-.5 2.2 1.66 1.66 0 0 0 2.1 .7 1.78 1.78 0 0 0 .9-1.8 1.78 1.78 0 0 0-1.4-1.6l-.4 .1zM340.3 266.2a2.18 2.18 0 0 1 2.9-.3 2.18 2.18 0 0 1 .7 2.8 2.22 2.22 0 0 1-2.9 1.5 2.22 2.22 0 0 1-1.2-3z"/>
</g>
<path d="M330.9 263.2a1.42 1.42 0 0 0 2.8 0 1.42 1.42 0 0 0-2.8 0zM330.2 263.2a2.05 2.05 0 0 1 4.1 0 2.05 2.05 0 0 1-4.1 0z" fill="#fbd130"/>
<path d="M324.1 263.9a11.4 11.4 0 0 0 4.7-3.5 .32 .32 0 0 1 .4 .3 7.1 7.1 0 0 0 1.6 4.9 3.9 3.9 0 0 0 4.2 0l3-1.7a48.2 48.2 0 0 1 10.6 1.7l.4 .2a1.02 1.02 0 0 1 .8 1 1.02 1.02 0 0 1-.8 1l-2.8 1.1a.32 .32 0 0 1-.4-.2 .32 .32 0 0 1 .2-.4l2.3-.8 .6-.4 .2-.3a5.5 5.5 0 0 0-3.3-1.3l-7.5-1-.9 .5a11.1 11.1 0 0 1-5.1 1.8 3.8 3.8 0 0 1-3.4-3.5l-.2-1.8a10.8 10.8 0 0 1-4.4 2.9 .31 .31 0 0 1-.2-.5z" fill="#ed2129"/>
<g font-size="3.7" fill="#800000">
<text x="43.1" y="23.5">1</text>
<text x="90.5" y="23.5">2</text>
<text x="137.9" y="23.5">3</text>
<text x="185.4" y="23.5">4</text>
<text x="232.8" y="23.5">5</text>
<text x="280.3" y="23.5">6</text>
<text x="327.7" y="23.5">7</text>
<text x="375.2" y="23.5">8</text>
<text x="17.2" y="50.7">A</text>
<text x="400.6" y="50.7">A</text>
<text x="17.2" y="101.2">B</text>
<text x="400.6" y="101.2">B</text>
<text x="17.1" y="151.8">C</text>
<text x="400.6" y="151.8">C</text>
<text x="17.1" y="202.3">D</text>
<text x="400.6" y="202.3">D</text>
<text x="17.2" y="252.8">E</text>
<text x="400.6" y="252.8">E</text>
<text x="43.1" y="280">1</text>
<text x="90.5" y="280">2</text>
<text x="137.9" y="280">3</text>
<text x="185.4" y="280">4</text>
<text x="232.8" y="280">5</text>
<text x="280.3" y="280">6</text>
<text x="327.7" y="280">7</text>
<text x="375.2" y="280">8</text>
</g>
<g font-size="3.6" fill="#505050">
<text x="44.5" y="67.3" transform="rotate(-90 44.5 67.3)">TE - LEV200</text>
<text x="44.5" y="100.3" transform="rotate(-90 44.5 100.3)">TE - LEV200</text>
<text x="44.5" y="130.8" transform="rotate(-90 44.5 130.8)">TE - LEV100</text>
<text x="156.2" y="158.7">BMS Interface</text>
<text x="34.3" y="209.5">Connector</text>
<text x="156.2" y="242.5">HV measurement</text>
</g>
<g font-size="3.6" fill="#800000">
<text x="351.7" y="262.8">Hoffelner</text>
<text x="388.5" y="262.8">Hoh.</text>
<text x="351.7" y="269.2">TSAL_ACCU</text>
<text x="388.5" y="269.2">V2.0</text>
<text x="351.7" y="275.5">22.02.2023 21:14</text>
<text x="388.5" y="275.5">1/2</text>
</g>
<g font-size="2.5" fill="#505050">
<text x="265.4" y="36.7">Stucking AIR dedection</text>
<text x="265.4" y="39.4">by Software</text>
<text x="92.7" y="47" transform="rotate(-90 92.7 47)">+3V3</text>
<text x="58" y="51.3">AIR1</text>
<text x="48.9" y="55.5">Coil+</text>
<text x="49.4" y="58.2">Coil-</text>
<text x="93.7" y="55.9" transform="rotate(-90 93.7 55.9)">R3</text>
<text x="98.6" y="55.9" transform="rotate(-90 98.6 55.9)">1k</text>
<text x="105.7" y="56.4">closed</text>
<text x="118.1" y="57.2">open</text>
<text x="48" y="60.8">AUX+</text>
<text x="48.6" y="63.5">AUX-</text>
<text x="199.4" y="61.5">IC1</text>
<text x="228.3" y="63.5" transform="rotate(-90 228.3 63.5)">R6</text>
<text x="233.1" y="63.5" transform="rotate(-90 233.1 63.5)">10k</text>
<text x="235.9" y="63.5" transform="rotate(-90 235.9 63.5)">R7</text>
<text x="240.8" y="63.5" transform="rotate(-90 240.8 63.5)">10k</text>
<text x="243.5" y="63.5" transform="rotate(-90 243.5 63.5)">R8</text>
<text x="248.4" y="63.5" transform="rotate(-90 248.4 63.5)">10k</text>
<text x="251.2" y="63.5" transform="rotate(-90 251.2 63.5)">R24</text>
<text x="256" y="63.5" transform="rotate(-90 256 63.5)">10k</text>
<text x="258.8" y="63.5" transform="rotate(-90 258.8 63.5)">R52</text>
<text x="263.6" y="63.5" transform="rotate(-90 263.6 63.5)">10k</text>
<text x="59.2" y="67.2">JP1</text>
<text x="101" y="68.6" transform="rotate(-90 101 68.6)">D1</text>
<text x="106.3" y="68.6" transform="rotate(-90 106.3 68.6)">DF2B36FU</text>
<text x="64.8" y="77.5">GND</text>
<text x="100.3" y="77.5">GND</text>
<text x="92.7" y="80" transform="rotate(-90 92.7 80)">+3V3</text>
<text x="48.9" y="88.5">Coil+</text>
<text x="58" y="84.3">AIR2</text>
<text x="93.7" y="88.9" transform="rotate(-90 93.7 88.9)">R4</text>
<text x="98.6" y="88.9" transform="rotate(-90 98.6 88.9)">1k</text>
<text x="105.7" y="89.4">closed</text>
<text x="199.4" y="87.6">BMS Interface (GPIOs)</text>
<text x="248.9" y="86.1">R9</text>
<text x="48" y="93.9">AUX+</text>
<text x="49.4" y="91.2">Coil-</text>
<text x="118.1" y="90.2">open</text>
<text x="248.9" y="90.9">200</text>
<text x="48.6" y="96.5">AUX-</text>
<text x="59.2" y="100.2">JP2</text>
<text x="101" y="101.6" transform="rotate(-90 101 101.6)">D2</text>
<text x="106.3" y="101.6" transform="rotate(-90 106.3 101.6)">DF2B36FU</text>
<text x="265.4" y="97.7">GND</text>
<text x="64.8" y="110.4">GND</text>
<text x="92.7" y="113" transform="rotate(-90 92.7 113)">+3V3</text>
<text x="100.3" y="110.4">GND</text>
<text x="248.9" y="111.5">R10</text>
<text x="51.9" y="117.3">Precharge</text>
<text x="248.9" y="116.3">200</text>
<text x="48.9" y="121.5">Coil+</text>
<text x="49.4" y="124.2">Coil-</text>
<text x="93.7" y="121.9" transform="rotate(-90 93.7 121.9)">R5</text>
<text x="98.6" y="121.9" transform="rotate(-90 98.6 121.9)">1k</text>
<text x="105.7" y="122.4">closed</text>
<text x="118.1" y="123.1">open</text>
<text x="265.4" y="123.1">GND</text>
<text x="48" y="126.8">AUX+</text>
<text x="48.6" y="129.5">AUX-</text>
<text x="59.2" y="133.2">JP3</text>
<text x="101" y="134.6" transform="rotate(-90 101 134.6)">D3</text>
<text x="106.3" y="134.6" transform="rotate(-90 106.3 134.6)">DF2B36FU</text>
<text x="248.9" y="136.9">R11</text>
<text x="64.8" y="143.5">GND</text>
<text x="100.3" y="143.5">GND</text>
<text x="248.9" y="141.7">200</text>
<text x="265.4" y="148.5">GND</text>
<text x="51" y="167.2">NC</text>
<text x="55.9" y="163">Supply</text>
<text x="43.2" y="172.6">TSAL_GN</text>
<text x="51.1" y="169.9">SC</text>
<text x="49" y="175.2">GND</text>
<text x="59.2" y="178.9">JP4</text>
<text x="70.5" y="180.3" transform="rotate(-90 70.5 180.3)">D10</text>
<text x="75.6" y="180.3" transform="rotate(-90 75.6 180.3)">D11</text>
<text x="75.8" y="180.3" transform="rotate(-90 75.8 180.3)">DF2B36FU</text>
<text x="80.9" y="180.3" transform="rotate(-90 80.9 180.3)">DF2B36FU</text>
<text x="233" y="180.9">+5V_ISO</text>
<text x="248.2" y="180.9">+5V_ISO</text>
<text x="64.8" y="189.2">GNDGNDGND</text>
<text x="347.9" y="196.2">JP5</text>
<text x="186.7" y="207" transform="rotate(-90 186.7 207)">+3V3</text>
<text x="203.9" y="206.3">OK1</text>
<text x="347.9" y="208.9">JP6</text>
<text x="197.4" y="219.7">CNF17GF</text>
<text x="154.6" y="223.9">TS on</text>
<text x="166.3" y="224.7">TS off</text>
<text x="186.7" y="234.9">GND</text>
</g>
<g font-size="2.5" fill="#800000">
<text x="356.8" y="200.4">HV+</text>
<text x="356.8" y="213.1">HV-</text>
</g>
<g font-size="2.1" fill="#505050">
<text x="59.5" y="59.3">2</text>
<text x="59.5" y="56.8">3</text>
<text x="59.5" y="54.2">4</text>
<text x="59.5" y="61.8">1</text>
<text x="216.2" y="65.5">1</text>
<text x="222" y="64.4">1</text>
<text x="216.2" y="68.1">2</text>
<text x="216.2" y="70.6">3</text>
<text x="222" y="66.9">2</text>
<text x="222" y="69.5">3</text>
<text x="216.2" y="73.2">4</text>
<text x="216.2" y="75.7">5</text>
<text x="222" y="72">4</text>
<text x="222" y="74.5">5</text>
<text x="222" y="77.1">6</text>
<text x="216.2" y="78.2">6</text>
<text x="216.2" y="80.8">7</text>
<text x="216.2" y="83.3">8</text>
<text x="222" y="79.6">7</text>
<text x="222" y="82.2">8</text>
<text x="59.5" y="89.8">3</text>
<text x="59.5" y="87.2">4</text>
<text x="59.5" y="94.9">1</text>
<text x="59.5" y="92.3">2</text>
<text x="59.5" y="125.3">2</text>
<text x="59.5" y="122.8">3</text>
<text x="59.5" y="120.3">4</text>
<text x="59.5" y="127.9">1</text>
<text x="59.5" y="166">4</text>
<text x="59.5" y="173.6">1</text>
<text x="59.5" y="171.1">2</text>
<text x="59.5" y="168.5">3</text>
<text x="350.7" y="199">1</text>
<text x="195.3" y="209.1">5</text>
<text x="209.8" y="209.1">1</text>
<text x="228.3" y="209.1">4</text>
<text x="234.5" y="204.6" transform="rotate(-90 234.5 204.6)">5</text>
<text x="240.3" y="206.6">1</text>
<text x="195.3" y="214.2">4</text>
<text x="209.8" y="214.2">2</text>
<text x="234.5" y="215.6" transform="rotate(-90 234.5 215.6)">2</text>
<text x="240.3" y="211.7">3</text>
<text x="350.7" y="211.7">1</text>
</g>
<g font-size="1.8" fill="#505050">
<text x="69.9" y="47.8">D4</text>
<text x="276.8" y="45.1">AIR1_AUX/2.4B</text>
<text x="276.8" y="47.6">AIR2_AUX/2.4B</text>
<text x="276.8" y="50.2">PRE_AUX/2.4B</text>
<text x="276.8" y="52.7">TS_ON/2.4B</text>
<text x="81.3" y="57.8">AIR1-/2.1B</text>
<text x="276.8" y="55.2">TSAL_ERR/2.6B</text>
<text x="111.8" y="60.3">AIR1_AUX/2.4B</text>
<text x="69.9" y="80.8">D5</text>
<text x="268.4" y="82.6">Q1</text>
<text x="279.4" y="78.1">AIR1-/2.1B</text>
<text x="81.3" y="90.8">AIR2-/2.1B</text>
<text x="111.8" y="93.3">AIR2_AUX/2.4B</text>
<text x="268.4" y="107.9">Q2</text>
<text x="279.4" y="103.5">AIR2-/2.1B</text>
<text x="69.9" y="113.8">D6</text>
<text x="81.3" y="123.8">PRE-/2.1B</text>
<text x="111.8" y="126.3">PRE_AUX/2.4B</text>
<text x="279.4" y="128.9">PRE-/2.1B</text>
<text x="268.4" y="133.3">Q3</text>
<text x="83.8" y="172">TSAL_GN/2.7B</text>
<text x="106.7" y="169.5">SC/2.1B</text>
<text x="259" y="182.8">R14</text>
<text x="271.7" y="182.8">R15</text>
<text x="284.4" y="182.8">R16</text>
<text x="297.1" y="182.8">R17</text>
<text x="309.8" y="182.8">R18</text>
<text x="322.5" y="182.8">R19</text>
<text x="335.2" y="182.8">R20</text>
<text x="259" y="186.6">10k</text>
<text x="271.7" y="186.6">10k</text>
<text x="276.5" y="190.5">10k</text>
<text x="284.4" y="186.6">10k</text>
<text x="289.2" y="190.5">10k</text>
<text x="297.1" y="186.6">10k</text>
<text x="301.9" y="190.5">10k</text>
<text x="309.8" y="186.6">10k</text>
<text x="314.6" y="190.5">10k</text>
<text x="322.5" y="186.6">10k</text>
<text x="327.3" y="190.5">10k</text>
<text x="335.2" y="186.6">10k</text>
<text x="340" y="190.5">10k</text>
<text x="276.1" y="194.3">R28</text>
<text x="288.8" y="194.3">R27</text>
<text x="301.5" y="194.3">R26</text>
<text x="314.2" y="194.3">R25</text>
<text x="326.9" y="194.3">R22</text>
<text x="339.6" y="194.3">R21</text>
<text x="248.9" y="200.6" transform="rotate(-90 248.9 200.6)">R37</text>
<text x="252.7" y="200.6" transform="rotate(-90 252.7 200.6)">12k</text>
<text x="256.5" y="198.1" transform="rotate(-90 256.5 198.1)">R13</text>
<text x="260.3" y="198.1" transform="rotate(-90 260.3 198.1)">10k</text>
<text x="271.7" y="198.1">R29</text>
<text x="271.7" y="201.9">10k</text>
<text x="284.4" y="201.9">10k</text>
<text x="284.4" y="198.1">R31</text>
<text x="297.1" y="201.9">10k</text>
<text x="297.1" y="198.1">R32</text>
<text x="309.8" y="198.1">R33</text>
<text x="309.8" y="201.9">10k</text>
<text x="322.5" y="201.9">10k</text>
<text x="322.5" y="198.1">R34</text>
<text x="335.2" y="198.1">R35</text>
<text x="335.2" y="201.9">10k</text>
<text x="228.4" y="206.3">IC3A</text>
<text x="236.6" y="207" transform="rotate(-90 236.6 207)">V+</text>
<text x="160.1" y="215.2">TS_ON/2.4B</text>
<text x="233.9" y="210.1">IC3P</text>
<text x="236.6" y="213.7" transform="rotate(-90 236.6 213.7)">V-</text>
<text x="334.8" y="212.7">HV-</text>
<text x="225.3" y="217">C1</text>
<text x="225.3" y="221.1">100n</text>
<text x="187.9" y="226" transform="rotate(-90 187.9 226)">R23</text>
<text x="191.7" y="226" transform="rotate(-90 191.7 226)">10k</text>
<text x="215.9" y="226" transform="rotate(-90 215.9 226)">R30</text>
<text x="219.7" y="226" transform="rotate(-90 219.7 226)">1k</text>
<text x="248.9" y="223.4" transform="rotate(-90 248.9 223.4)">R36</text>
<text x="252.7" y="223.4" transform="rotate(-90 252.7 223.4)">1k</text>
<text x="256.5" y="223.4" transform="rotate(-90 256.5 223.4)">R12</text>
<text x="260.3" y="223.4" transform="rotate(-90 260.3 223.4)">1.5k</text>
<text x="217.8" y="234" transform="rotate(-90 217.8 234)">HV-</text>
<text x="235.5" y="236.6" transform="rotate(-90 235.5 236.6)">HV-</text>
<text x="250.8" y="236.6" transform="rotate(-90 250.8 236.6)">HV-</text>
<text x="258.4" y="236.6" transform="rotate(-90 258.4 236.6)">HV-</text>
</g>
<text font-size="1.4" fill="#800000" x="234.5" y="210">OPV</text>
<g font-size=".8" fill="#800000">
<text x="351.7" y="259">Drawn by:</text>
<text x="388.5" y="259">Reviewed by</text>
<text x="351.7" y="265.3">Name</text>
<text x="388.5" y="265.3">Version</text>
<text x="351.7" y="271.7">Date/time</text>
<text x="388.5" y="271.7">Sheet</text>
</g>
</svg>
